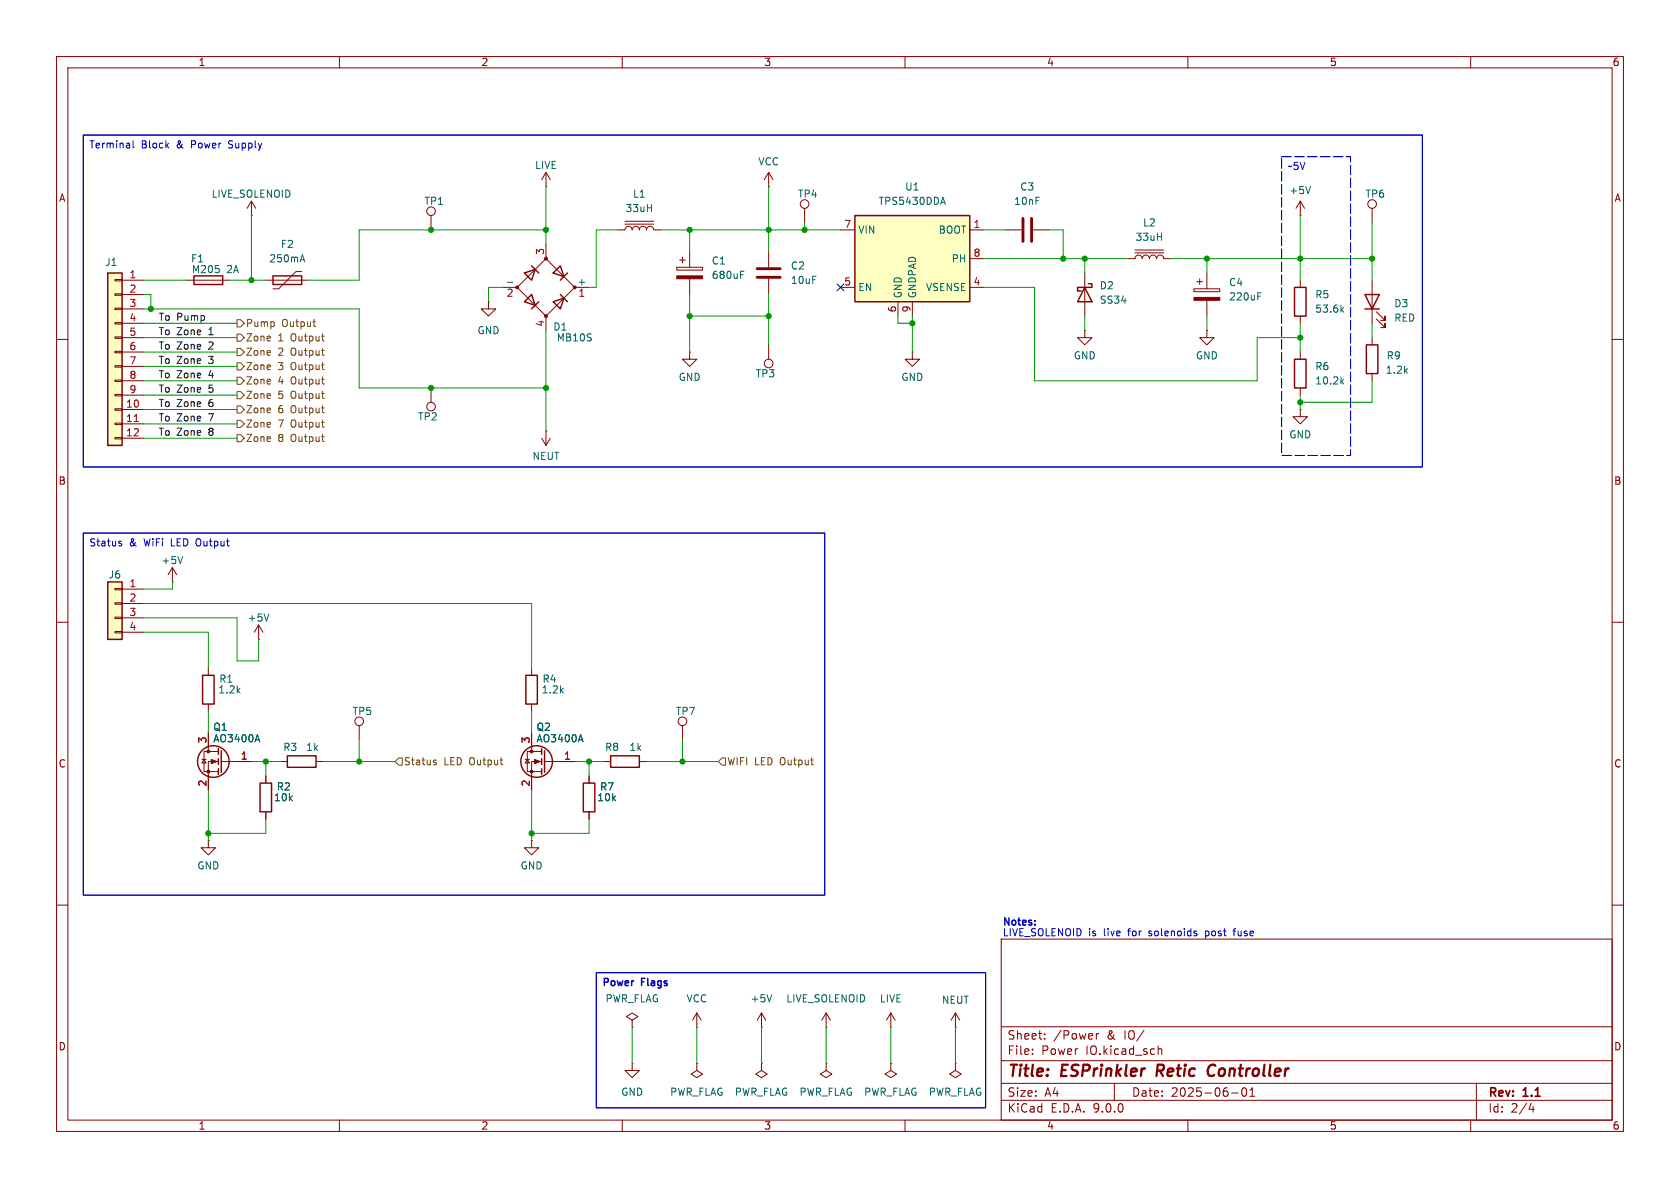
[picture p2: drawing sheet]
<svg xmlns="http://www.w3.org/2000/svg" width="297mm" height="210mm" viewBox="0 0 297 210" stroke-linecap="round" stroke-linejoin="round" font-family="sans-serif">
<g fill="none" stroke="#840000" stroke-width=".18">
<path d="M10 10h277v190h-277zM12 12h273v186h-273zM60 10v2M110 10v2M160 10v2M210 10v2M260 10v2M135.9 33h.1M135.9 30.5v2.5M135.9 30.5l-.8 1.3M135.9 30.5l.8 1.3M142.2 36.8v2.6"/>
<path d="M33 49.5h7.6M135.9 44.5v2.7M135.9 49.3v2.8M242.6 59.7v1.3M10 60h2M95.8 77.5l.7 1.2M96.5 76.2h.1M96.5 76.2v2.5M97.3 77.5l-.8 1.2M135.9 61v2.5M242.6 66v1.3M285 60h2"/>
<path d="M10 110h2M285 110h2M35.7 134.2h.7M36.1 134.2l.3 .7h-.7zM36.8 129.5v3.3M38.6 132.8h-2.5v3.6h2.5M38.6 134.6h-1.8v5.1M39.1 134.6h5.3M47 137.2v1.2M47 143.5v1.3M10 160h2M177 166h108v32h-108z"/>
<path d="M285 160h2M60 198v2M110 198v2M160 198v2M177 194.5h108M177 191.5h108M177 187.5h108M177 181.5h108M182.5 186.3v.1M182.5 185.5v.1M184.7 183.6v.1M184.7 182.8v.1"/>
<path d="M193.8 182.7v1M194.2 182.7l-.2 .1-.2 .2M197 191.5v3M204.7 184.9v1.5M204.7 185.5l.3-.1 .3 .1 .1 .9M210 198v2M217.7 193.2h1.2M219.7 192.4l.2-.1a.81 .81 0 0 1 .6 .6 .81 .81 0 0 1-.3 .8l-.2 .1a.81 .81 0 0 1-.3-1.4zM221 193.8h.8M221 192.7l.4-.4v1.5M260 198v2M261 191.5v6.5"/>
<path d="M270.7 195l-.4 1.1h.9M271 195.6v1"/>
<circle cx="142.2" cy="36.1" r=".76"/>
<circle cx="135.9" cy="64.3" r=".76"/>
</g>
<path d="M204.7 188.2l-.3 2M214.5 188.2a1.13 1.13 0 0 0-1 .7 1.13 1.13 0 0 0 .3 1.2l.3 .1 .5-.1" fill="none" stroke="#840000" stroke-width=".4"/>
<path d="M133.9 47.5h4M133.9 49h4" fill="none" stroke="#840000" stroke-width=".51"/>
<g fill="none" stroke="#840000" stroke-width=".25">
<path d="M34.3 48.8h5.1v1.5h-5.1zM241.6 61h2v5h-2zM38.6 132.3v1.1M38.6 134.1v1M38.6 135.9v1M39.1 132.7v3.8M46 138.4h2v5.1h-2z"/>
<circle cx="37.7" cy="134.6" r="2.79"/>
</g>
<g fill="#840000" stroke="#840000" stroke-width=".18">
<path d="M37.3 134.2l1.1 .4-1.1 .4z"/>
<circle cx="36.8" cy="132.8" r=".25"/>
<circle cx="36.8" cy="136.4" r=".25"/>
</g>
<path d="M45.5 129.9l.4 1.2" fill="none" stroke="#006464" stroke-width=".18"/>
<path d="M19 48.3h2.6v30.4h-2.6z" fill="#ffffc2"/>
<path d="M19 48.3h2.6v30.4h-2.6z" fill="none" stroke="#840000" stroke-width=".25"/>
<g fill="none" stroke="#840000" stroke-width=".18">
<path d="M44.4 38.1h.1M44.4 35.6l-.7 1.2M44.4 35.6l.8 1.2M44.4 35.6v2.5M96.5 33h.1M96.5 30.5l-.7 1.3M96.5 30.5l.8 1.3M96.5 30.5v2.5M20.3 49.4h1.3v.3h-1.3zM20.3 51.9h1.3v.3h-1.3zM20.3 54.5h1.3v.2h-1.3zM20.3 57h1.3v.3h-1.3z"/>
<path d="M20.3 59.6h1.3v.2h-1.3zM21.6 49.5h3.8M21.6 52.1h3.8M21.6 54.6h3.8M21.6 57.2h3.8M21.6 59.7h3.8M20.3 62.1h1.3v.3h-1.3zM20.3 64.6h1.3v.3h-1.3zM20.3 67.2h1.3v.2h-1.3zM20.3 69.7h1.3v.3h-1.3zM20.3 72.3h1.3v.2h-1.3zM20.3 74.8h1.3v.3h-1.3z"/>
<path d="M20.3 77.3h1.3v.3h-1.3zM21.6 62.2h3.8M21.6 64.8h3.8M21.6 67.3h3.8M21.6 69.9h3.8M21.6 72.4h3.8M21.6 74.9h3.8M21.6 77.5h3.8M36.8 148.6v1.3h1.3l-1.3 1.2-1.2-1.2h1.2M36.8 148.6h.1"/>
</g>
<path d="M23.7 74.5h.8" fill="none" stroke="#a90000" stroke-width=".18"/>
<path d="M19 102.9h2.6v10.1h-2.6z" fill="#ffffc2"/>
<g fill="none" stroke="#840000" stroke-width=".25">
<path d="M48.3 48.8h5v1.5h-5zM92.7 48.3l1.9-.7-.6 1.9zM92.7 53.3l1.3-1.2 .6 1.9zM94 47l1.2 1.3M95.2 53.3l-1.2 1.3M97.8 48.3l1.3-1.3 .6 1.9zM97.8 53.3l1.9-.6-.6 1.9zM99.1 52.1l1.2 1.2M100.3 48.3l-1.2 1.2M228.9 50.8h2v5.1h-2zM228.9 63.5h2v5.1h-2zM19 102.9h2.6v10.1h-2.6z"/>
<path d="M35.8 119.4h2v5.1h-2zM93 119.4h2v5.1h-2zM50.8 133.6h5.1v2h-5.1zM95.8 132.3v1.1M95.8 134.1v1M95.8 135.9v1M96.3 132.7v3.8M103.1 138.4h2.1v5.1h-2.1zM107.9 133.6h5.1v2h-5.1z"/>
<circle cx="94.9" cy="134.6" r="2.79"/>
</g>
<g fill="none" stroke="#840000" stroke-width=".18">
<path d="M76.2 38.1v2.5M110.5 39.6h5.1M110.5 39.1h5.1M229.9 38.1h.1M229.9 35.6l-.8 1.2M229.9 35.6l.7 1.2M229.9 35.6v2.5M242.6 36.8v2.6M47 49.5h7.6M53.3 48h-1l-3 3.1h-1M86.4 53.3v1.3h1.2l-1.2 1.3-1.3-1.3h1.3M86.4 53.3h.1"/>
<path d="M88.9 50.8h2.5M96.5 45.7l5.1 5.1-5.1 5.1-5.1-5.1zM96.5 43.2v2.5M96.5 55.9v2.5M101.6 50.8h2.5M109.2 40.6h1.3a.64 .64 0 0 1 .6-.6 .64 .64 0 0 1 .7 .6 .64 .64 0 0 1 .6-.6 .64 .64 0 0 1 .6 .6 .64 .64 0 0 1 .7-.6 .64 .64 0 0 1 .6 .6 .64 .64 0 0 1 .6-.6 .64 .64 0 0 1 .7 .6h1.2M119.6 47.2h4.6v.6h-4.6zM120.1 46h1.1M120.6 45.5v1M121.9 44.5v2.7M121.9 49.3v2.8M177.8 40.6h2.8"/>
<path d="M182.6 40.6h2.8M199.4 45.7h1.3a.64 .64 0 0 1 .6-.6 .64 .64 0 0 1 .6 .6 .64 .64 0 0 1 .7-.6 .64 .64 0 0 1 .6 .6 .64 .64 0 0 1 .6-.6 .64 .64 0 0 1 .7 .6 .64 .64 0 0 1 .6-.6 .64 .64 0 0 1 .6 .6h1.3M200.7 44.7h5M200.7 44.2h5M211.1 51.1h4.5v.5h-4.5zM211.6 49.8h1M212.1 49.3v1M213.4 48.3v2.8M213.4 53.1v2.8M229.9 49.5v1.3M229.9 55.9v1.3M76.2 68.6v2.5"/>
<path d="M121.9 62.2v1.3h1.3l-1.3 1.3-1.3-1.3h1.3M121.9 62.2h.1M161.3 62.2v1.3h1.3l-1.3 1.3-1.3-1.3h1.3M161.3 62.2h.1M229.9 72.4v1.3h1.2l-1.2 1.2-1.3-1.2h1.3M229.9 72.4h.1M229.9 62.2v1.3M229.9 68.6v1.3M20.3 104h1.3v.3h-1.3zM20.3 106.6h1.3v.2h-1.3zM20.3 109.1h1.3v.2h-1.3zM20.3 111.6h1.3v.3h-1.3z"/>
<path d="M21.6 104.1h3.8M21.6 106.7h3.8M21.6 109.2h3.8M21.6 111.8h3.8M36.8 118.1v1.3M94 118.1v1.3M36.8 124.5v1.2M49.5 134.6h1.3M55.9 134.6h1.2M63.5 128.3v2.5M92.8 134.2h.8M93.2 134.2l.4 .7h-.8z"/>
<path d="M94 124.5v1.2M94 129.5v3.3M95.8 132.8h-2.6v3.6h2.6M95.8 134.6h-1.8v5.1M96.3 134.6h5.3M104.1 137.2v1.2M106.7 134.6h1.2M113 134.6h1.3M120.6 128.3v2.5M94 148.6v1.3h1.2l-1.2 1.2-1.3-1.2h1.3M94 148.6h.1M104.1 143.5v1.3"/>
<path d="M111.8 180.3l1-.6-1-.6-1.1 .6 1.1 .6v1.3M111.8 181.6h.1"/>
<circle cx="76.2" cy="37.3" r=".76"/>
<circle cx="242.6" cy="36.1" r=".76"/>
<circle cx="76.2" cy="71.9" r=".76"/>
<circle cx="63.5" cy="127.5" r=".76"/>
<circle cx="120.6" cy="127.5" r=".76"/>
</g>
<g fill="none" stroke="#006464" stroke-width=".18">
<path d="M231.7 33l-.4 1.2M53.2 45.9h.6M53.5 45l.4 1.3M89.7 49.9h1M130.9 48.6h.4M130.9 48h.6M222.4 52.4h.4M222.4 51.8h.6M237.2 54.7l.3 .5M237.5 54.3l-.4 .5M237.2 67.4l.3 .5M237.5 67l-.4 .5"/>
<path d="M102.7 129.9l.4 1.2"/>
</g>
<g fill="#840000" stroke="#840000" stroke-width=".18">
<path d="M94.5 134.2l1 .4-1 .4z"/>
<path d="M211.1 52.6h4.5v.5h-4.5z"/>
<path d="M119.6 48.8h4.6v.5h-4.6z"/>
<circle cx="94" cy="132.8" r=".25"/>
<circle cx="94" cy="136.4" r=".25"/>
<circle cx="91.4" cy="50.8" r=".25"/>
<circle cx="96.5" cy="45.7" r=".25"/>
<circle cx="96.5" cy="55.9" r=".25"/>
<circle cx="101.6" cy="50.8" r=".25"/>
</g>
<path d="M180.8 38.6v4.1M182.4 38.6v4.1" fill="none" stroke="#840000" stroke-width=".51"/>
<path d="M151.1 38.1h20.3v15.2h-20.3z" fill="#ffffc2"/>
<path d="M151.1 38.1h20.3v15.2h-20.3zM191.8 50.8l1.2 2.5h-2.5zM192.4 50.2h.6v.6h-2.5v.6h.6M241.3 52.1h2.5l-1.2 2.5zM241.3 54.6h2.5" fill="none" stroke="#840000" stroke-width=".25"/>
<g fill="none" stroke="#840000" stroke-width=".18">
<path d="M148.6 40.6h2.5M148.6 50.8h2.5M158.7 53.3v2.6M161.3 53.3v2.6M171.4 40.6h2.6M171.4 50.8h2.6M171.4 45.7h2.6M191.8 58.4v1.3h1.2l-1.2 1.3-1.3-1.3h1.3M191.8 58.4h.1M191.8 48.3v7.6M213.4 58.4v1.3h1.2l-1.2 1.3-1.3-1.3h1.3M213.4 58.4h.1"/>
<path d="M242.6 49.5v7.7M243.3 56.4l1.6 1.5v-.7v.7h-.8M243.3 55.1l1.6 1.5v-.7v.7h-.8M30.5 102.9h.1M30.5 100.3l-.8 1.3M30.5 100.3l.7 1.3M30.5 100.3v2.6M45.7 113h.1M45.7 110.5l-.7 1.3M45.7 110.5l.8 1.3M45.7 110.5v2.5M36.8 129.5v2.6"/>
<path d="M36.8 137.2v2.5M41.9 134.6h2.5M47 137.2v1.2M94 129.5v2.6M94 137.2v2.5M99.1 134.6h2.5M104.1 137.2v1.2M47 143.5v1.3M104.1 143.5v1.3M123.2 179.1l-.8 1.2M123.2 179.1l.8 1.2M123.2 179.1v2.5"/>
<path d="M134.6 179.1l-.7 1.2M134.6 179.1l.8 1.2M134.6 179.1v2.5M146 179.1l-.7 1.2M146 179.1l.8 1.2M146 179.1v2.5M157.5 179.1l-.8 1.2M157.5 179.1l.7 1.2M157.5 179.1v2.5M168.9 179.1l-.8 1.2M168.9 179.1l.8 1.2M168.9 179.1v2.5"/>
<path d="M111.8 188v1.2h1.2l-1.2 1.3-1.3-1.3h1.3M111.8 188h.1M123.2 188v1.2l1 .7-1 .6-1-.6 1-.7M123.2 188h.1M123.2 181.6h.1M134.6 188v1.2l1 .7-1 .6-1-.6 1-.7M134.6 188h.1M134.6 181.6h.1M146 188v1.2l1.1 .7-1.1 .6-1-.6 1-.7M146 188h.1M146 181.6h.1M157.5 188v1.2l1 .7-1 .6-1-.6 1-.7"/>
<path d="M157.5 188h.1M157.5 181.6h.1M168.9 181.6h.1M168.9 188v1.2l1 .7-1 .6-1-.6 1-.7M168.9 188h.1"/>
</g>
<path d="M166.4 35.8h.6M166.7 34.9l.4 1.2M32.3 98.4l-.4 1.2M47.5 108.5l-.4 1.3M45.5 129.9l.4 1.2M102.7 129.9l.4 1.2M136.4 175.8l-.4 1.3" fill="none" stroke="#006464" stroke-width=".18"/>
<g fill="none" stroke="#725600" stroke-width=".18">
<path d="M41.9 59.1h.6l.7 .6-.7 .6h-.6zM41.9 56.5h.6l.7 .7-.7 .6h-.6zM55.3 56.9h.5M55.7 57.7h.1M41.9 66.7h.6l.7 .6-.7 .6h-.6zM41.9 64.1h.6l.7 .7-.7 .6h-.6zM41.9 61.6h.6l.7 .6-.7 .7h-.6zM41.9 76.8h.6l.7 .7-.7 .6h-.6zM41.9 71.8h.6l.7 .6-.7 .6h-.6zM41.9 74.3h.6l.7 .6-.7 .7h-.6zM41.9 69.2h.6l.7 .7-.7 .6h-.6zM70.5 134h.6v1.3h-.6l-.7-.7z"/>
<path d="M76.8 134.8h.3l.1 .2-.2 .2h-.3M76.8 134.4h.3M127.6 134h.7v1.3h-.7l-.6-.7z"/>
</g>
<g fill="none" stroke="#009600" stroke-width=".18">
<path d="M44.4 38.1v11.4M96.5 33v10.2M135.9 33v11.5M142.2 39.4v1.2M229.9 38.1v11.4M242.6 39.4v10.1M25.4 49.5h7.6M25.4 54.6h38.1v14h33M25.4 52.1h1.3v2.5M25.4 57.2h16.5M25.4 59.7h16.5M40.6 49.5h6.4"/>
<path d="M88.9 50.8h-2.5v2.5M96.5 40.6h-33v8.9h-8.9M96.5 58.4v17.8M109.2 40.6h-3.8v10.2h-1.3M116.8 40.6h31.8M121.9 40.6v3.9M121.9 52.1v10.1M121.9 55.9h14M135.9 52.1v8.9M158.7 55.9v1.3h2.6M161.3 55.9v6.3M174 40.6h3.8"/>
<path d="M174 50.8h8.9v16.5h39.3v-7.6h7.7M174 45.7h25.4M185.4 40.6h2.6v5.1M191.8 45.7v2.6M191.8 55.9v2.5M207 45.7h35.6M213.4 45.7v2.6M213.4 55.9v2.5M229.9 57.2v5M242.6 57.2v2.5M25.4 67.3h16.5M25.4 72.4h16.5"/>
<path d="M25.4 74.9h16.5M25.4 77.5h16.5M25.4 69.9h16.5M25.4 62.2h16.5M25.4 64.8h16.5M229.9 69.9v2.5M242.6 67.3v3.8h-12.7M25.4 111.8h11.4v6.3M25.4 109.2h16.5v7.6h3.8v-3.8M25.4 106.7h68.6v11.4M30.5 102.9v1.2h-5.1M36.8 125.7v3.8"/>
<path d="M36.8 139.7v8.9M44.4 134.6h5.1M47 134.6v2.6M57.1 134.6h12.7M63.5 130.8v3.8M94 125.7v3.8M94 139.7v8.9M101.6 134.6h5.1M104.1 134.6v2.6M114.3 134.6h12.7M120.6 130.8v3.8M47 144.8v2.5h-10.2"/>
<path d="M104.1 144.8v2.5h-10.1M111.8 181.6v6.4M123.2 181.6v6.4M134.6 181.6v6.4M146 181.6v6.4M157.5 181.6v6.4M168.9 181.6v6.4"/>
</g>
<path d="M148 50.2l1.2 1.2M149.2 50.2l-1.2 1.2" fill="none" stroke="#000084" stroke-width=".18"/>
<path d="M14.7 23.9h236.8v58.7h-236.8zM23.5 24.9v1.1l.2 .2M14.7 94.2h131.1v64h-131.1zM21.2 96.1h.3v.2l-.2 .2h-.2M21.2 95.7h.3M105.4 172h68.8v23.8h-68.8zM213.1 164.6v1.3M213.1 165.4h.4M213.5 164.6h-.4M218 164.6h.5M218.5 164.2l-.3 .1v1.1" fill="none" stroke="#0000c2" stroke-width=".18"/>
<path d="M107.5 173.1l-.7-.1v1.2M114 173h-.6v1.2M114.5 173v1" fill="none" stroke="#0000c2" stroke-width=".25"/>
<path d="M226.6 27.7h12.2v52.8h-12.2z" fill="none" stroke="#0000c2" stroke-width=".18" stroke-dasharray="1.7 .6"/>
<g fill="#009600" stroke="#009600" stroke-width=".18">
<circle cx="229.9" cy="59.7" r=".46"/>
<circle cx="229.9" cy="71.1" r=".46"/>
<circle cx="229.9" cy="45.7" r=".46"/>
<circle cx="213.4" cy="45.7" r=".46"/>
<circle cx="242.6" cy="45.7" r=".46"/>
<circle cx="188" cy="45.7" r=".46"/>
<circle cx="191.8" cy="45.7" r=".46"/>
<circle cx="26.7" cy="54.6" r=".46"/>
<circle cx="96.5" cy="40.6" r=".46"/>
<circle cx="76.2" cy="40.6" r=".46"/>
<circle cx="44.4" cy="49.5" r=".46"/>
<circle cx="121.9" cy="55.9" r=".46"/>
<circle cx="121.9" cy="40.6" r=".46"/>
<circle cx="135.9" cy="40.6" r=".46"/>
<circle cx="135.9" cy="55.9" r=".46"/>
<circle cx="96.5" cy="68.6" r=".46"/>
<circle cx="76.2" cy="68.6" r=".46"/>
<circle cx="63.5" cy="134.6" r=".46"/>
<circle cx="94" cy="147.3" r=".46"/>
<circle cx="104.1" cy="134.6" r=".46"/>
<circle cx="36.8" cy="147.3" r=".46"/>
<circle cx="120.6" cy="134.6" r=".46"/>
<circle cx="47" cy="134.6" r=".46"/>
<circle cx="142.2" cy="40.6" r=".46"/>
<circle cx="161.3" cy="57.2" r=".46"/>
</g>
<g font-size="2.8" fill="#840000">
<text x="178" y="190.9">Title:</text>
<text x="187.7" y="190.9">ESPrinkler</text>
<text x="205.3" y="190.9">Retic</text>
<text x="215.2" y="190.9">Controller</text>
</g>
<g font-size="2.1" fill="#840000">
<text x="178" y="184">Sheet:</text>
<text x="186.2" y="184">/Power</text>
<text x="195.7" y="184">&amp;</text>
<text x="198.9" y="184">IO/</text>
<text x="178" y="186.7">File:</text>
<text x="184.1" y="186.7">Power</text>
<text x="192" y="186.7">IO.kicad_sch</text>
<text x="178" y="196.9">KiCad</text>
<text x="178" y="194.1">Size:</text>
<text x="184.7" y="194.1">A4</text>
<text x="185.7" y="196.9">E.D.A.</text>
<text x="193.3" y="196.9">9.0.0</text>
<text x="200" y="194.1">Date:</text>
<text x="207" y="194.1">2025-06-01</text>
<text x="263" y="194.3">Rev:</text>
<text x="263" y="196.9">Id:</text>
<text x="267.1" y="196.9">2/4</text>
<text x="269.4" y="194.3">1.1</text>
</g>
<g font-size="1.8" fill="#840000">
<text x="35" y="11.9">1</text>
<text x="85" y="11.9">2</text>
<text x="135" y="11.9">3</text>
<text x="185" y="11.9">4</text>
<text x="235" y="11.9">5</text>
<text x="285" y="11.9">6</text>
<text x="10.3" y="35.9">A</text>
<text x="285.3" y="35.9">A</text>
<text x="10.3" y="85.9">B</text>
<text x="285.3" y="85.9">B</text>
<text x="10.3" y="135.9">C</text>
<text x="285.3" y="135.9">C</text>
<text x="10.3" y="185.9">D</text>
<text x="285.3" y="185.9">D</text>
<text x="35" y="199.9">1</text>
<text x="85" y="199.9">2</text>
<text x="135" y="199.9">3</text>
<text x="185" y="199.9">4</text>
<text x="235" y="199.9">5</text>
<text x="285" y="199.9">6</text>
</g>
<g font-size="1.8" fill="#0000c2">
<text x="15.7" y="26.6">Terminal</text>
<text x="25" y="26.6">Block</text>
<text x="31.3" y="26.6">&amp;</text>
<text x="34.1" y="26.6">Power</text>
<text x="40.9" y="26.6">Supply</text>
<text x="227.5" y="30.4">~5V</text>
<text x="15.7" y="96.9">Status</text>
<text x="22.8" y="96.9">&amp;</text>
<text x="25.6" y="96.9">WiFi</text>
<text x="30.5" y="96.9">LED Output</text>
<text x="177.2" y="165.7">LIVE_SOLENOID</text>
<text x="177.2" y="164">Notes:</text>
<text x="192.4" y="165.7">is</text>
<text x="195.3" y="165.7">live</text>
<text x="199.8" y="165.7">for</text>
<text x="203.6" y="165.7">solenoids</text>
<text x="213.8" y="165.7">post</text>
<text x="219.1" y="165.7">fuse</text>
<text x="106.4" y="174.9">Power</text>
<text x="113.5" y="174.9">Flags</text>
</g>
<g font-size="1.8" fill="#006464">
<text x="134" y="29.4">VCC</text>
<text x="37.3" y="35.2">LIVE_SOLENOID</text>
<text x="94.5" y="30.1">LIVE</text>
<text x="111.8" y="35.2">L1</text>
<text x="141" y="35.2">TP4</text>
<text x="159.9" y="33.9">U1</text>
<text x="180.3" y="33.9">C3</text>
<text x="227.8" y="34.5">+5V</text>
<text x="241.3" y="35.2">TP6</text>
<text x="74.9" y="36.4">TP1</text>
<text x="110.5" y="37.7">33uH</text>
<text x="151.6" y="41.5">VIN</text>
<text x="155.2" y="36.4">TPS5430DDA</text>
<text x="165.8" y="41.5">BOOT</text>
<text x="179.2" y="36.4">10nF</text>
<text x="202" y="40.2">L2</text>
<text x="18.5" y="47.2">J1</text>
<text x="33.7" y="46.6">F1</text>
<text x="47.5" y="46.6">250mA</text>
<text x="49.5" y="44">F2</text>
<text x="125.7" y="47">C1</text>
<text x="139.7" y="47.9">C2</text>
<text x="168.1" y="46.6">PH</text>
<text x="200.6" y="42.8">33uH</text>
<text x="33.8" y="48.5">M205</text>
<text x="40.1" y="48.5">2A</text>
<text x="102" y="50.5">+</text>
<text x="125.7" y="49.5">680uF</text>
<text x="139.7" y="50.4">10uF</text>
<text x="151.6" y="51.7">EN</text>
<text x="159.6" y="52.8" transform="rotate(-90 159.6 52.8)">GND</text>
<text x="162.2" y="52.8" transform="rotate(-90 162.2 52.8)">GNDPAD</text>
<text x="163.6" y="51.7">VSENSE</text>
<text x="194.3" y="51.3">D2</text>
<text x="194.3" y="53.9">SS34</text>
<text x="217.2" y="50.8">C4</text>
<text x="217.2" y="53.3">220uF</text>
<text x="232.4" y="52.9">R5</text>
<text x="84.3" y="59.3">GND</text>
<text x="97.7" y="58.6">D1</text>
<text x="232.4" y="55.5">53.6k</text>
<text x="246.4" y="54.5">D3</text>
<text x="246.4" y="57.1">RED</text>
<text x="98.3" y="60.6">MB10S</text>
<text x="189.7" y="63.7">GND</text>
<text x="211.3" y="63.7">GND</text>
<text x="232.4" y="65.6">R6</text>
<text x="245" y="63.7">R9</text>
<text x="119.9" y="67.5">GND</text>
<text x="133.5" y="66.9">TP3</text>
<text x="159.3" y="67.5">GND</text>
<text x="232.4" y="68.2">10.2k</text>
<text x="244.9" y="66.3">1.2k</text>
<text x="73.8" y="74.5">TP2</text>
<text x="227.8" y="77.7">GND</text>
<text x="94" y="81.5">NEUT</text>
<text x="28.4" y="99.9">+5V</text>
<text x="19.1" y="102.5">J6</text>
<text x="43.7" y="110.1">+5V</text>
<text x="38.5" y="122.8">1.2k</text>
<text x="38.7" y="120.9">R1</text>
<text x="95.7" y="122.8">1.2k</text>
<text x="95.8" y="120.9">R4</text>
<text x="37.6" y="131.4">AO3400A</text>
<text x="37.6" y="129.4">Q1</text>
<text x="62.2" y="126.6">TP5</text>
<text x="94.8" y="131.4">AO3400A</text>
<text x="94.8" y="129.4">Q2</text>
<text x="119.4" y="126.6">TP7</text>
<text x="50" y="132.9">R3</text>
<text x="54" y="132.9">1k</text>
<text x="106.9" y="132.9">R8</text>
<text x="111.2" y="132.9">1k</text>
<text x="48.3" y="141.8">10k</text>
<text x="48.8" y="139.9">R2</text>
<text x="105.5" y="141.8">10k</text>
<text x="106" y="139.9">R7</text>
<text x="34.8" y="153.9">GND</text>
<text x="91.9" y="153.9">GND</text>
<text x="106.9" y="177.4">PWR_FLAG</text>
<text x="121.3" y="177.4">VCC</text>
<text x="132.6" y="177.4">+5V</text>
<text x="138.9" y="177.4">LIVE_SOLENOID</text>
<text x="155.4" y="177.4">LIVE</text>
<text x="166.4" y="177.6">NEUT</text>
<text x="109.7" y="193.9">GND</text>
<text x="118.4" y="193.9">PWR_FLAG</text>
<text x="129.8" y="193.9">PWR_FLAG</text>
<text x="141.2" y="193.9">PWR_FLAG</text>
<text x="152.7" y="193.9">PWR_FLAG</text>
<text x="164.1" y="193.9">PWR_FLAG</text>
</g>
<g font-size="1.8" fill="#a90000">
<text x="149.2" y="40.4">7</text>
<text x="172" y="40.4">1</text>
<text x="96.3" y="45.2" transform="rotate(-90 96.3 45.2)">3</text>
<text x="172" y="45.5">8</text>
<text x="22.8" y="49.3">1</text>
<text x="22.8" y="51.8">2</text>
<text x="89.5" y="52.8">2</text>
<text x="102.2" y="52.8">1</text>
<text x="149.2" y="50.5">5</text>
<text x="172" y="50.5">4</text>
<text x="22.8" y="54.4">3</text>
<text x="22.8" y="56.9">4</text>
<text x="22.8" y="59.4">5</text>
<text x="96.3" y="57.9" transform="rotate(-90 96.3 57.9)">4</text>
<text x="158.5" y="55.3" transform="rotate(-90 158.5 55.3)">6</text>
<text x="161" y="55.3" transform="rotate(-90 161 55.3)">9</text>
<text x="22.8" y="62">6</text>
<text x="22.8" y="64.5">7</text>
<text x="22.8" y="67.1">8</text>
<text x="22.8" y="69.6">9</text>
<text x="22.2" y="72.1">10</text>
<text x="22.2" y="74.7">11</text>
<text x="22.2" y="77.2">12</text>
<text x="22.8" y="103.9">1</text>
<text x="22.8" y="106.4">2</text>
<text x="22.8" y="109">3</text>
<text x="22.8" y="111.5">4</text>
<text x="36.6" y="131.5" transform="rotate(-90 36.6 131.5)">3</text>
<text x="93.7" y="131.5" transform="rotate(-90 93.7 131.5)">3</text>
<text x="42.5" y="134.4">1</text>
<text x="99.6" y="134.4">1</text>
<text x="36.6" y="139.1" transform="rotate(-90 36.6 139.1)">2</text>
<text x="93.7" y="139.1" transform="rotate(-90 93.7 139.1)">2</text>
</g>
<g font-size="1.8" fill="#0f0f0f">
<text x="27.9" y="56.8">To</text>
<text x="27.9" y="59.3">To</text>
<text x="31.2" y="56.8">Pump</text>
<text x="31.2" y="59.3">Zone</text>
<text x="37" y="59.3">1</text>
<text x="27.9" y="61.9">To</text>
<text x="27.9" y="64.4">To</text>
<text x="31.2" y="61.9">Zone</text>
<text x="31.2" y="64.4">Zone</text>
<text x="37" y="61.9">2</text>
<text x="37" y="64.4">3</text>
<text x="27.9" y="69.5">To</text>
<text x="27.9" y="67">To</text>
<text x="31.2" y="69.5">Zone</text>
<text x="31.2" y="67">Zone</text>
<text x="37" y="69.5">5</text>
<text x="37" y="67">4</text>
<text x="27.9" y="72">To</text>
<text x="27.9" y="74.6">To</text>
<text x="27.9" y="77.1">To</text>
<text x="31.2" y="72">Zone</text>
<text x="31.2" y="74.6">Zone</text>
<text x="31.2" y="77.1">Zone</text>
<text x="37" y="72">6</text>
<text x="37" y="74.6">7</text>
<text x="37" y="77.1">8</text>
</g>
<g font-size="1.8" fill="#725600">
<text x="43.4" y="58">Pump</text>
<text x="49.8" y="58">Output</text>
<text x="43.4" y="65.6">Zone</text>
<text x="43.4" y="63.1">Zone</text>
<text x="43.4" y="60.6">Zone</text>
<text x="49.1" y="65.6">3</text>
<text x="49.1" y="63.1">2</text>
<text x="49.1" y="60.6">1</text>
<text x="51.5" y="65.6">Output</text>
<text x="51.5" y="63.1">Output</text>
<text x="51.5" y="60.6">Output</text>
<text x="43.4" y="68.2">Zone</text>
<text x="43.4" y="70.7">Zone</text>
<text x="49.1" y="68.2">4</text>
<text x="49.1" y="70.7">5</text>
<text x="51.5" y="68.2">Output</text>
<text x="51.5" y="70.7">Output</text>
<text x="43.4" y="73.3">Zone</text>
<text x="43.4" y="75.8">Zone</text>
<text x="49.1" y="73.3">6</text>
<text x="49.1" y="75.8">7</text>
<text x="51.5" y="73.3">Output</text>
<text x="51.5" y="75.8">Output</text>
<text x="43.4" y="78.3">Zone</text>
<text x="49.1" y="78.3">8</text>
<text x="51.5" y="78.3">Output</text>
<text x="71.3" y="135.5">Status</text>
<text x="78.5" y="135.5">LED Output</text>
<text x="128.5" y="135.5">WIFI LED Output</text>
</g>
</svg>
